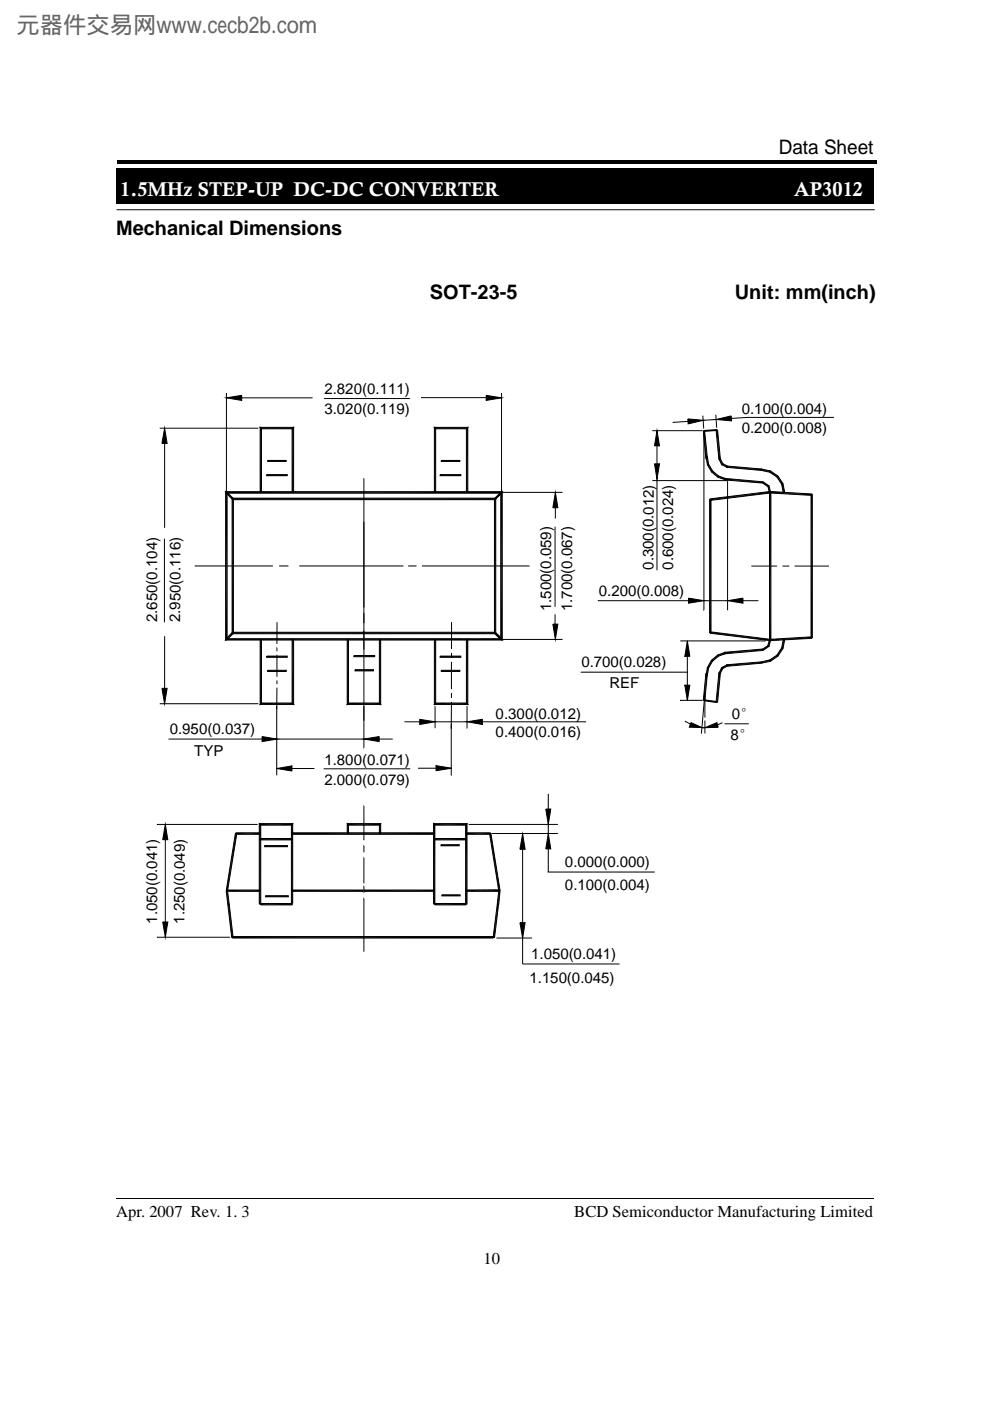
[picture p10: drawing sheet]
<svg xmlns="http://www.w3.org/2000/svg" width="210mm" height="297mm" viewBox="0 0 210 297" stroke-linecap="round" stroke-linejoin="round" font-family="sans-serif">
<path d="M24.8 34h.3v.7h-.3zM25.1 34h160.8v.7h-160.8zM24.7 35.7h160.5v7.5h-160.5z" fill="#000"/>
<path d="M24.7 35.7h160.5M24.7 35.7v7.5M185.2 35.7v7.5h-160.5M24.7 44.5h160.8M24.7 254h160.5" fill="none" stroke="#000" stroke-width=".21"/>
<path d="M29.6 79.9h147.6v129.8h-147.6z" fill="#fff"/>
<g fill="none" stroke="#000" stroke-width=".32">
<path d="M62.1 90.6v13.8M47.8 104.4h58.7M48 104.2v31.5M49.2 105.8h55.9M106.3 104.2v31.5M49.2 134.2h55.9M62.1 135.6v13.8M50.1 176.7h5M55 174.8h7.1M55.1 174.6v17.1M61.9 176.7h30.2M73.6 174.8h7.1"/>
<path d="M91.9 174.8h7.1M98.9 176.7h5M49.4 198.7h55.2M98.9 188.8h7M105.6 188.8v2.9"/>
</g>
<g fill="none" stroke="#000" stroke-width=".21">
<path d="M33.9 90.8h20.9M34.9 90.8l.5 3.2h-1.1zM34.9 94v17.9M48 83.3v21.6M48 84.3l3.2-.5v1.1zM51.2 84.3h15.1M55.2 90.6h7.1l-.4 .3h-6.5zM55.2 90.6l.2 .3v13.5h-.2zM56.7 97.6h4v.2h-4zM56.7 97.7h4M61.9 90.9l.4-.3v13.8h-.4zM68.7 84.5h18.2"/>
<path d="M89.3 84.3h16.8M92.1 90.6l.3 .3v13.5h-.3zM92.1 90.6h7.1l-.3 .3h-6.5zM93.6 97.6h3.9v.2h-3.9zM93.6 97.7h3.9M99.2 90.6v13.8h-.3v-13.5zM103.1 83.8l3.2 .5-3.2 .6zM106.3 83.3v21.6M138.3 91.3h10.6M138.8 98.3h1l-.5 3.3zM139.3 94.4v3.9M139.3 91.3l.5 3.2h-1z"/>
<path d="M145.8 88.8l3.3 .3-3.2 .8zM145.9 89.3l-3.3 .3M149 88.1l.2 2.8M149.1 91.4h.3l.6 5.8h-.3zM149.2 91.3l2.8-.2v.2l-2.7 .2zM149.2 91.9l.1 37.5M149.7 96.8h.3l.2 1.6-.2 .1zM150 98.5l.2-.1 .9 1.5-.2 .2zM151.8 87.9l.2 2.8M151.8 88.9l-2.7 .2M151.8 88.9l3.2-.7 .1 1zM151.8 91.2h.3l.6 6.1-.3 .1z"/>
<path d="M152.4 97.3l.3-.1 .5 1.1-.2 .2zM153 98.5l.2-.2 1.1 .5-.1 .3zM154.1 98.8l7.4 .6-.1 .3-7.4-.6zM161.4 99.4l1.9 .4-.1 .3-1.8-.4zM163.3 99.8l1.6 1.1-.2 .3-1.5-1.1zM176.8 88.5h-18.3l-3.4 .2M34.9 114.2v17.7M41.3 120h16.6M47.8 104.2h58.7l-.3 .4h-58zM47.8 104.2l.4 .4v30.8l-.4 .3zM48.1 104.3l1.4 1.4-.2 .2-1.4-1.4zM49.2 105.6l.3 .3v28.1l-.3 .4z"/>
<path d="M49.2 105.6h55.9l-.3 .3h-55.3zM56.5 100.6h4.4v.3h-4.4zM59.2 120h2M63.4 120h22.1M77.2 110.7v18.1M77.2 101.5v36.2M86.5 120h1.8M89.5 120h22.8M93.3 100.6h4.4v.3h-4.4zM105.1 105.6v28.8l-.3-.4v-28.1zM105.9 104.4h13.4M106 104.7l-1 1.1"/>
<path d="M106.2 104.3l.2 .2-1.3 1.4-.2-.2zM106.5 104.2v31.5l-.3-.3v-30.8zM117.7 111.7v17M117.8 104.4l.5 3.3h-1.1zM117.8 107.7v2.2M138.3 101.9h16M139.3 101.6v19.3M150.5 105.9h.2v28.2h-.2zM150.6 105.8l12.7-1.6v.3l-12.7 1.6zM150.9 100.1l.2-.2 1.3 1-.2 .3zM152.4 100.9l1.5 .6v.3l-1.7-.6zM153.6 101.4l8.1 .8v.2l-8.1-.7z"/>
<path d="M154.3 102v27.4M161.8 102.2l1.2 .8-.2 .2-1.1-.8zM162.8 103.2l.2-.2 .4 1.6-.2-.1zM163.2 104.4h.2v31.3h-.2zM163.3 104.2l8.8 .5v.3l-8.8-.5zM164.9 100.9l1.1 1.7-.3 .1-1-1.5zM165.7 102.7l.3-.1 .4 1.9h-.3zM172 104.9h.2v30.3h-.2zM34.9 134.9v11.3M47.8 135.7l.4-.3h58l.3 .3zM49.3 134.1l.2 .2-1.4 1.4-.2-.3zM49.5 134h55.3l.3 .4h-55.9z"/>
<path d="M55.2 135.6h.2v13.5l-.2 .3zM56.5 139.1h4.4v.3h-4.4zM58.7 138.8v4.7M58.7 137.3v.8M58.7 131.9v4.6M61.9 135.6h.4v13.8l-.4-.3zM73.6 135.6h.3v13.5l-.3 .3zM75 139h4.4v.2h-4.4zM77.2 133.7v19.1M77.2 130v2.1M80.4 135.6h.3v13.8l-.3-.3zM92.1 135.6h.3v13.5l-.3 .3z"/>
<path d="M93.3 139.1h4.4v.3h-4.4zM95.7 132v5.5M95.7 138.5v.9M98.9 135.6h.3v13.8l-.3-.3zM105.1 134.1l1 1-.2 .2-1-1zM105.4 134.5l1 1-.2 .1-.9-.9zM105.9 135.6h13.4M117.2 132.3h1.1l-.5 3.3zM117.7 130.2v2.3M126.8 127.4h19.2M144.3 135.9h18M145.7 135.9l.6 3.2h-1.1z"/>
<path d="M145.7 139.1v8.8M146 126.8l3.2 .6-3.2 .5zM149.3 127.4h5M150.6 134l12.7 1.6v.2l-12.7-1.5zM150.9 140l1.3-1.1 .2 .2-1.3 1.1zM150.9 140l.2 .2-.9 1.4-.2-.1zM152.2 138.9l1.7-.6v.3l-1.5 .5zM153.6 138.3l8.1-.7v.3l-8.1 .7zM154.3 127.4l3.2-.6v1.1zM157.5 127.4h3.3M159.3 120h5.4M161.7 137.6l1.1-.7 .2 .2-1.2 .8z"/>
<path d="M163.2 135.6h.2l-.4 1.5-.2-.2zM163.2 139.9l1.5-1 .2 .2-1.6 1.1zM163.3 135.6l8.8-.6v.3l-8.8 .5zM165.7 137.4l.3 .1-1.1 1.6-.2-.2zM165.9 120h1.4M166.1 135.6h.3l-.4 1.9-.3-.1zM168.5 120h7.2M33.9 149.2h20.9M34.3 145.9h1.1l-.5 3.3zM35.8 156.7h47.5M55.4 149.1h6.5l.4 .3h-7.1zM55.6 156.2l3.2 .5-3.2 .5z"/>
<path d="M56.7 142.1h4v.3h-4zM58.7 149.7v14.7M58.7 144.3v.8M58.7 145.8v4.6M73.9 149.1h6.5l.3 .3h-7.1zM75.3 142h3.9v.2h-3.9zM77.2 149.7v8.9M77.2 156.7l3.2-.5v1zM85.7 153h3.3M89 152.5l3.2 .5-3.2 .6zM92.2 149.7v4.7M92.2 153h6.9"/>
<path d="M92.4 149.1h6.5l.3 .3h-7.1zM93.6 142.1h3.9v.3h-3.9zM95.7 153.6v10.8M95.7 147v.9M95.7 148.9v5.6M95.7 140.4v5.6M99 149.7l.1 4.7M99 153l3.3-.5v1.1zM102.3 153h22M123.2 142.5h22.6M144.3 148.5h4.6M145.2 145.3h1.1l-.6 3.2z"/>
<path d="M145.2 152.9l1.7 .9M146.5 153.2l2.3 1.1-2.6-.1zM148.8 154.3h.7M149.3 148.4l2.7 .4v.1l-2.7-.3zM149.4 147.8l-.7 7.7M149.5 147.2v4.9M149.5 154.3l2.5-1.1 .3 1zM149.5 152.8v2.7M149.7 142.8h.3l-.6 5.7-.3-.1zM150 141.5l.2 .1-.2 1.7h-.3zM152.4 142.7h.3l-.6 6.2h-.3zM153 141.5l.2 .2-.5 1.1h-.3z"/>
<path d="M153 141.5l1.2-.6 .1 .3-1.1 .5zM153.2 153.2l-1.8 .8M153.7 153.5h5M154 140.9l7.4-.6 .1 .3-7.4 .7zM161.4 140.3l1.8-.4 .1 .3-1.9 .4zM33.3 174.8h21.3M35.1 178v17.5M35.1 174.8l.5 3.2h-1.1zM49.9 176.7l.3 .1-2 12.1h-.2zM50.1 176.6h5v.3h-5zM55 174.6l.3 .3v16.8h-.3zM55 174.6h7.1l-.3 .3h-6.5z"/>
<path d="M55.1 177.8h6.8v.3h-6.8zM56.1 179.3h4.8v.2h-4.8zM58.7 162.9h7.9M58.7 162.9l3.2-.5v1.1zM61.9 176.6h30.2v.3h-30.2zM62.1 174.6v16.9h-.3v-16.6zM68.7 163h18.2M73.6 174.6l.3 .3v1.8h-.3zM73.6 174.6h7.1l-.3 .3h-6.5zM77.2 170.9v7.2M77.2 179.3v1.4M80.7 174.6v2.1h-.3v-1.8z"/>
<path d="M88.7 162.9h7M91.9 174.6l.3 .3v16.8h-.3zM91.9 174.6h7.1l-.3 .3h-6.5zM92.1 177.8h6.7v.3h-6.7zM92.5 162.3l3.2 .6-3.2 .5zM93.5 179.1h3.9v.2h-3.9zM98.9 176.6h5v.3h-5zM99 174.6v17.1h-.3v-16.8zM99.4 174.8h18.9M103.8 176.8l.3-.1 1.9 12.1h-.3zM104.3 176.7h14M110.8 176.9v27.5"/>
<path d="M110.8 176.8l.5 3.3h-1.1zM115.7 171.5h1.1l-.6 3.3zM116.2 176.7l.6 3.3h-1.1zM116.2 168.3v3.2M116.2 174.8v1.9M116.2 180v4.9M33.3 198.7h15.5M34.5 195.5h1.1l-.5 3.2zM48 188.9h.2l.4 2.8h-.3zM48 188.7h7.1v.3h-7.1zM48.3 191.7h.3l.8 7-.3 .1zM49.4 198.6h55.2v.3h-55.2z"/>
<path d="M55.3 191.6h6.7v.3h-6.7zM56.3 189.9h4.8v.2h-4.8zM61.9 188.7h15.1v.3h-15.1zM77.2 181.8v5.5M77.2 187.9v1.4M77.2 190.4v11.4M77.2 188.7h14.9v.3h-14.9zM92.2 191.6h6.6v.3h-6.6zM93.7 189.7h3.9v.2h-3.9zM98.9 188.7h7v.3h-7zM105.3 198.9h7.5M105.4 191.7h.3l-.8 7.1-.3-.1z"/>
<path d="M105.7 188.8h.3l-.3 2.9h-.3zM110.2 195.6h1.1l-.5 3.3zM116.2 184.9h22.6M110.9 204.4h20.4"/>
</g>
<g fill="none" stroke="#000" stroke-width=".28">
<path d="M55.3 90.6v13.8M92.2 90.6v13.8M49.4 105.6v28.8M105 105.6v28.8M172.1 104.9v30.3M47.8 135.6h58.7M55.3 135.6v13.8M73.8 135.6v13.8M80.6 135.6v13.8M92.2 135.6v13.8M55.1 177.9h6.8M61.9 174.6v16.9"/>
<path d="M73.8 174.6v2.1M80.6 174.6v2.1M92.1 177.9h6.7M48 188.8h7.1M61.9 188.8h15.1M77.2 188.8h14.9M105.9 188.8v2.9"/>
</g>
<g fill="#000">
<path d="M34.9 90.8l.5 3.2h-1.1zM48 84.3l3.2-.5v1.1zM103.1 83.8l3.2 .5-3.2 .6zM139.3 91.3l.5 3.2h-1zM138.8 98.3h1l-.5 3.3zM145.8 88.8l3.3 .3-3.2 .8zM149.1 91.4l.9 5.8h-.3zM149.1 91.4h.3l.6 5.8zM149.7 96.8h.3v1.7zM150 96.8l.2 1.6-.2 .1zM150 98.5l.2-.1 .7 1.7zM150.2 98.4l.9 1.5-.2 .2z"/>
<path d="M151.1 99.9l1.3 1-.2 .3zM151.8 91.2l.9 6.1-.3 .1zM151.8 91.2h.3l.6 6.1zM152.4 97.3l.3-.1 .3 1.3zM152.7 97.2l.5 1.1-.2 .2zM153 98.5l.2-.2 1 .8zM153.2 98.3l1.1 .5-.1 .3zM151.8 88.9l3.2-.7 .1 1zM154 99.1l7.5 .3-.1 .3zM154.1 98.8l7.4 .6-7.5-.3zM161.4 99.4l1.9 .4-.1 .3zM47.9 104.5l1.6 1.2-.2 .2z"/>
<path d="M47.9 104.5l.2-.2 1.4 1.4zM106.2 104.3l-1.1 1.6-.2-.2zM106.2 104.3l.2 .2-1.3 1.4zM117.8 104.4l.5 3.3h-1.1zM150.9 100.1l.2-.2 1.1 1.3zM152.4 100.9l1.5 .9-1.7-.6zM152.4 100.9l1.5 .6v.3zM153.6 101.7l8.1 .5v.2zM153.6 101.4l8.1 .8-8.1-.5zM161.8 102.2l1 1-1.1-.8zM161.8 102.2l1.2 .8-.2 .2zM162.8 103.2l.2-.2 .2 1.5z"/>
<path d="M161.4 99.4l1.8 .7-1.8-.4zM150.6 105.8l12.7-1.6-12.7 1.9zM163.3 104.2l8.8 .5-8.8-.2zM163.3 104.5l8.8 .2v.3zM150.6 106.1l12.7-1.9v.3zM163 103l.4 1.6-.2-.1zM163.3 99.8l1.4 1.4-1.5-1.1zM163.3 99.8l1.6 1.1-.2 .3zM164.9 100.9l.8 1.8-1-1.5zM164.9 100.9l1.1 1.7-.3 .1zM165.7 102.7l.3-.1 .1 1.9zM166 102.6l.4 1.9h-.3z"/>
<path d="M49.3 134.1l-1.2 1.6-.2-.3zM49.3 134.1l.2 .2-1.4 1.4zM104.9 134.3l1.2 .8-.2 .2zM105.1 134.1l1 1-1.2-.8zM105.3 134.7l1.1 .8-.2 .1zM105.4 134.5l1 1-1.1-.8zM117.2 132.3h1.1l-.5 3.3zM145.7 135.9l.6 3.2h-1.1zM146 126.8l3.2 .6-3.2 .5zM150.9 140l.2 .2-1.1 1.3zM150.9 140l1.3-1.1 .2 .2zM150.9 140l1.5-.9-1.3 1.1z"/>
<path d="M152.2 138.9l1.7-.6v.3zM152.2 138.9l1.7-.3-1.5 .5zM154.3 127.4l3.2-.6v1.1zM153.6 138.3l8.1-.7-8.1 1zM161.7 137.6l1.1-.7 .2 .2zM153.6 138.6l8.1-1v.3zM161.7 137.6l1.3-.5-1.2 .8zM163.2 135.6h.2l-.6 1.3zM163.4 135.6l-.4 1.5-.2-.2zM163.2 139.9l1.5-1 .2 .2zM150.6 134.3l12.7 1.3v.2zM163.3 135.6l8.8-.6-8.8 .8z"/>
<path d="M163.3 135.8l8.8-.8v.3zM150.6 134l12.7 1.6-12.7-1.3zM165.7 137.4l.3 .1-1.3 1.4zM166 137.5l-1.1 1.6-.2-.2zM166.1 135.6h.3l-.7 1.8zM166.4 135.6l-.4 1.9-.3-.1zM34.3 145.9h1.1l-.5 3.3zM55.6 156.2l3.2 .5-3.2 .5zM77.2 156.7l3.2-.5v1zM89 152.5l3.2 .5-3.2 .6zM99 153l3.3-.5v1.1zM145.2 145.3h1.1l-.6 3.2z"/>
<path d="M146.5 153.2l2.3 1.1-2.6-.1zM149.7 142.8l-.3 5.7-.3-.1zM149.7 142.8h.3l-.6 5.7zM150 141.5l.2 .1-.5 1.7zM150.2 141.6l-.2 1.7h-.3zM151.1 140.2l-.9 1.4-.2-.1zM152.4 142.7l-.3 6.2h-.3zM152.4 142.7h.3l-.6 6.2zM149.5 154.3l2.5-1.1 .3 1zM153 141.5l.2 .2-.8 1.1zM153.2 141.7l-.5 1.1h-.3zM153 141.5l1.2-.6 .1 .3z"/>
<path d="M153 141.5l1.3-.3-1.1 .5zM154 140.9l7.4-.6-7.3 1zM161.4 140.3l1.9-.1-1.9 .4zM161.4 140.3l1.8-.4 .1 .3zM154.1 141.3l7.3-1 .1 .3zM163.2 139.9l1.7-.8-1.6 1.1zM35.1 174.8l.5 3.2h-1.1zM58.7 162.9l3.2-.5v1.1zM80.4 174.9l.3 1.8h-.3zM92.5 162.3l3.2 .6-3.2 .5zM115.7 171.5h1.1l-.6 3.3zM116.2 176.7l.6 3.3h-1.1z"/>
<path d="M34.5 195.5h1.1l-.5 3.2zM49.9 176.7l-1.7 12.2h-.2zM49.9 176.7l.3 .1-2 12.1zM48 188.9l.6 2.8h-.3zM48.3 191.7l1.1 7-.3 .1zM48 188.9h.2l.4 2.8zM48.3 191.7h.3l.8 7zM105.4 191.7l-.5 7.1-.3-.1zM105.4 191.7h.3l-.8 7.1zM103.8 176.8l2.2 12h-.3zM103.8 176.8l.3-.1 1.9 12.1zM110.8 176.8l.5 3.3h-1.1z"/>
<path d="M110.2 195.6h1.1l-.5 3.3z"/>
</g>
<g fill="none" stroke="#000" stroke-width=".3">
<path d="M55.2 90.8h7.1M92.1 90.8h7.1M99 90.6v13.8M150.6 105.9v28.2M163.3 104.4v31.3M99 135.6v13.8M62.3 149.2h-7.1M80.7 149.2h-7.1M99.2 149.2h-7.1M92.1 174.6v17.1M98.9 174.6v17.1M55.3 191.7h6.7"/>
<path d="M92.2 191.7h6.6"/>
</g>
<path d="M56.5 139.2h4.4M75 139.1h4.4M93.3 139.2h4.4M56.7 142.2h4M75.3 142.1h3.9M93.6 142.2h3.9" fill="none" stroke="#000" stroke-width=".25"/>
<path d="M56.5 100.7h4.4M93.3 100.7h4.4M56.1 179.4h4.8M93.5 179.2h3.9M56.3 190h4.8M93.7 189.8h3.9" fill="none" stroke="#000" stroke-width=".23"/>
<path d="M149.2 91.3h2.8M149.3 148.8h2.7" fill="none" stroke="#000" stroke-width=".38"/>
<path d="M149.3 148.6h2.7" fill="none" stroke="#000" stroke-width=".4"/>
<text font-size="4.9" fill="#646464" x="3.5" y="7.1">元器件交易网www.cecb2b.com</text>
<g font-size="4.2">
<text x="165.1" y="32.6">Data Sheet</text>
<text x="24.6" y="49.7">Mechanical Dimensions</text>
<text x="91.1" y="63.3">SOT-23-5</text>
<text x="155.8" y="63.3">Unit: mm(inch)</text>
</g>
<g font-size="4.2" fill="#fff">
<text x="25.5" y="41.6">1.5MHz STEP-UP DC-DC CONVERTER</text>
<text x="168.4" y="41.6">AP3012</text>
</g>
<g font-size="3.5">
<text x="24.6" y="258">Apr. 2007 Rev. 1. 3</text>
<text x="121.8" y="258">BCD Semiconductor Manufacturing Limited</text>
<text x="102.5" y="268.1">10</text>
</g>
<g font-size="3.2">
<text x="68.8" y="83.6">2.820(0.111)</text>
<text x="68.8" y="87.8">3.020(0.119)</text>
<text x="157.3" y="87.8">0.100(0.004)</text>
<text x="157.3" y="91.8">0.200(0.008)</text>
<text x="138.6" y="120.8" transform="rotate(-90 138.6 120.8)">0.300(0.012)</text>
<text x="142.7" y="120.8" transform="rotate(-90 142.7 120.8)">0.600(0.024)</text>
<text x="33.3" y="131.9" transform="rotate(-90 33.3 131.9)">2.650(0.104)</text>
<text x="38.2" y="131.9" transform="rotate(-90 38.2 131.9)">2.950(0.116)</text>
<text x="116.8" y="129.6" transform="rotate(-90 116.8 129.6)">1.500(0.059)</text>
<text x="121.3" y="129.6" transform="rotate(-90 121.3 129.6)">1.700(0.067)</text>
<text x="127" y="126.3">0.200(0.008)</text>
<text x="123.3" y="141.4">0.700(0.028)</text>
<text x="129.2" y="145.8">REF</text>
<text x="36" y="155.6">0.950(0.037)</text>
<text x="105.1" y="152.3">0.300(0.012)</text>
<text x="155.2" y="152.4">0°</text>
<text x="41.2" y="160.3">TYP</text>
<text x="105.1" y="156.3">0.400(0.016)</text>
<text x="154.9" y="156.9">8°</text>
<text x="68.8" y="162.1">1.800(0.071)</text>
<text x="68.8" y="166.3">2.000(0.079)</text>
<text x="119.8" y="183.7">0.000(0.000)</text>
<text x="119.8" y="188.8">0.100(0.004)</text>
<text x="33.3" y="195.9" transform="rotate(-90 33.3 195.9)">1.050(0.041)</text>
<text x="39.1" y="195.9" transform="rotate(-90 39.1 195.9)">1.250(0.049)</text>
<text x="112.6" y="203.3">1.050(0.041)</text>
<text x="112.3" y="208.3">1.150(0.045)</text>
</g>
</svg>
